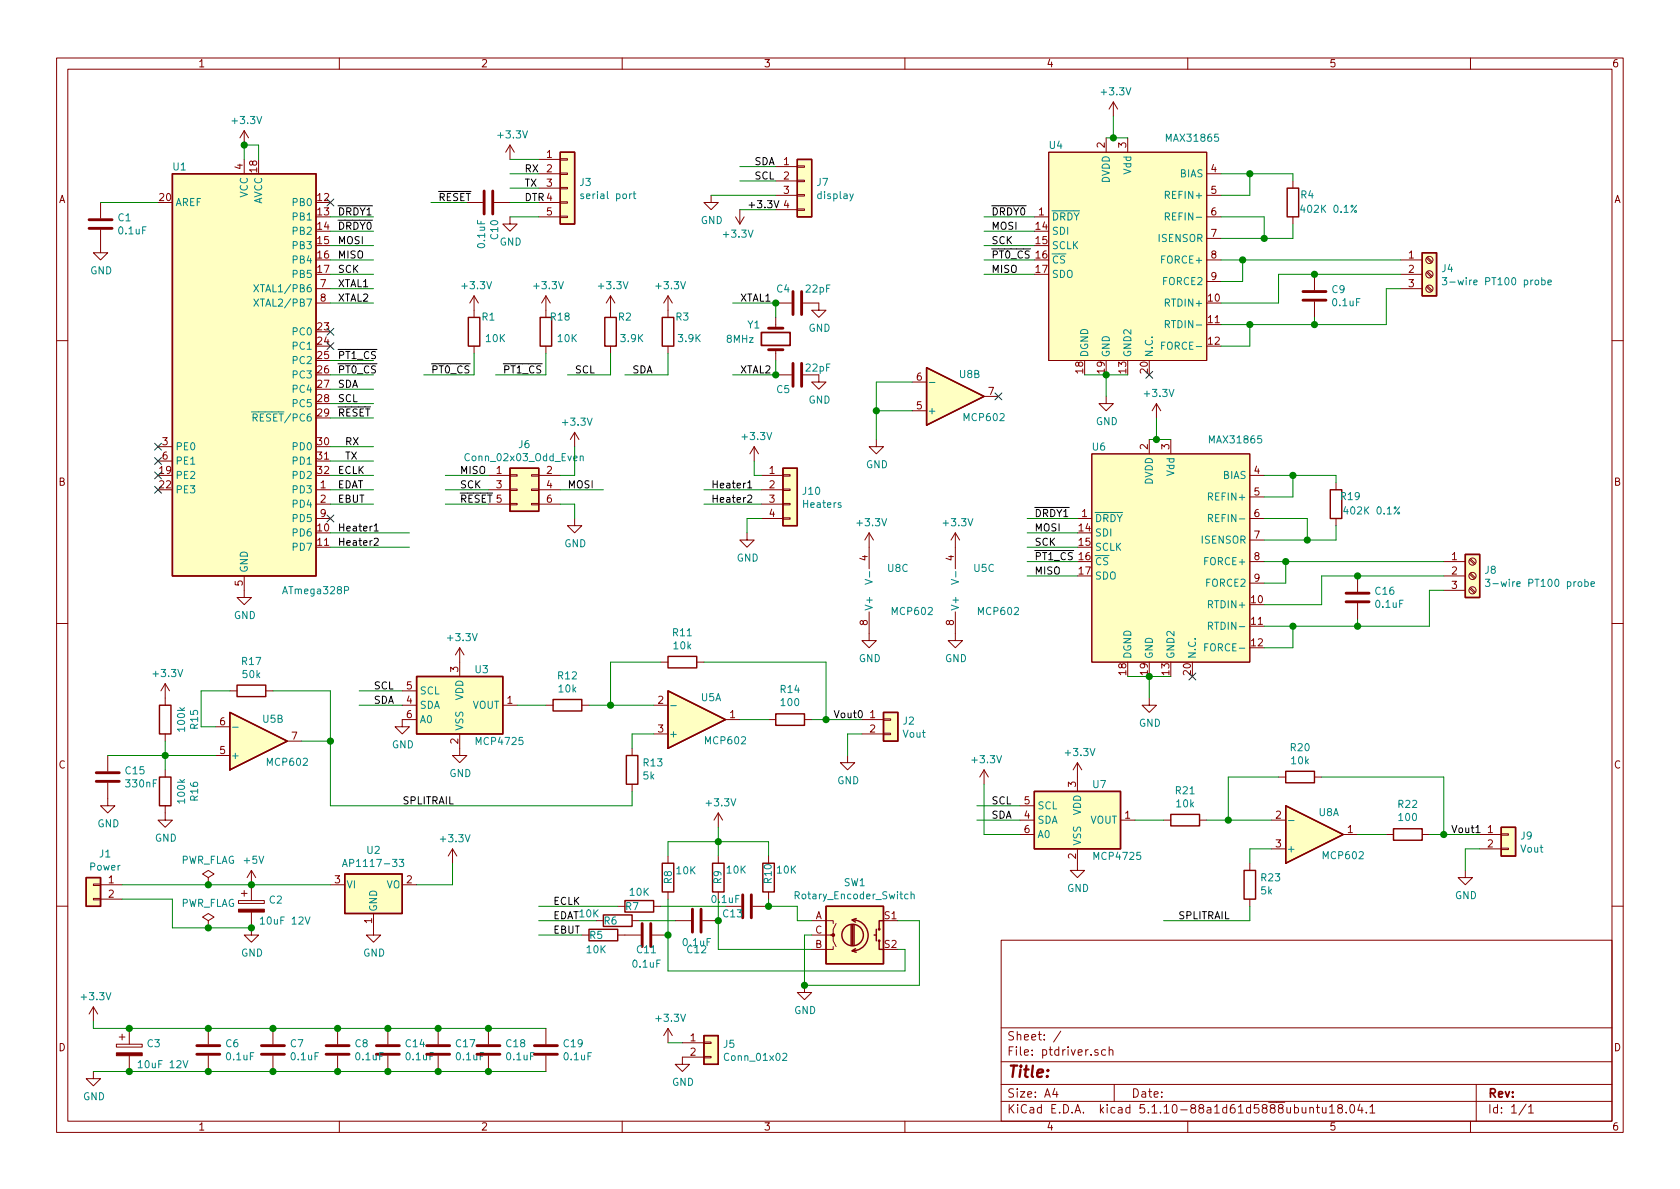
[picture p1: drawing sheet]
<svg xmlns="http://www.w3.org/2000/svg" width="297mm" height="210mm" viewBox="0 0 297 210" stroke-linecap="round" stroke-linejoin="round" font-family="sans-serif">
<g fill="none" stroke="#840000" stroke-width=".18">
<path d="M10 10.3h277v189.9h-277zM12 12.2h273v186.1h-273zM60 10.3v1.9M110 10.3v1.9M160 10.3v1.9M196.8 18l-.7 1.3M196.8 18v2.6M196.8 18l.8 1.3M210 10.3v1.9M260 10.3v1.9M17.8 35.8v2.8M43.2 23.1v2.5"/>
<path d="M43.2 28.2v2.5M43.2 23.1l-.8 1.3M43.2 23.1l.7 1.3M82.5 35.8h2.8M87.4 35.8h2.8M90.2 38.3v1.3h1.2l-1.2 1.3-1.3-1.3h1.3M90.2 25.6l-.8 1.3M90.2 25.6v2.6M90.2 25.6l.7 1.3M95.2 28.2h3.9M95.2 30.7h3.9M95.2 33.3h3.9"/>
<path d="M95.2 35.8h3.9M95.2 38.3h3.9M99.1 38.2h1.2v.3h-1.2zM99.1 35.7h1.2v.2h-1.2zM99.1 30.6h1.2v.3h-1.2zM99.1 28.1h1.2v.2h-1.2zM99.1 33.1h1.2v.3h-1.2zM125.7 34.5v1.3h1.3l-1.3 1.3-1.2-1.3h1.2M130 38.3l.8 1.3M130.8 37.1v2.5M131.6 38.3l-.8 1.3M137.2 29.5h3.8"/>
<path d="M137.2 32h3.8M137.2 34.5h3.8M137.2 37.1h3.8M141 37h1.2v.2h-1.2zM141 34.4h1.2v.3h-1.2zM141 29.3h1.2v.3h-1.2zM141 31.9h1.2v.2h-1.2zM182.9 38.3h2.5M185.4 26.9h28v36.8h-28zM195.6 24.4v2.5M199.4 24.4v2.5M213.4 30.7h2.5"/>
<path d="M213.4 38.3h2.5M213.4 34.5h2.5M228.6 32v1.3M228.6 38.3v1.3M17.8 40.6v4.1h1.2l-1.2 1.3-1.3-1.3h1.3M55.9 51h2.5M55.9 53.6h2.5M83.8 52.3l-.7 1.3M83.8 52.3v3.8M83.8 52.3l.8 1.3M96.5 52.3l-.7 1.3M96.5 52.3v3.8"/>
<path d="M96.5 52.3l.8 1.3M107.9 52.3v3.8M107.9 52.3l-.7 1.3M107.9 52.3l.8 1.3M118.1 52.3l-.8 1.3M118.1 52.3v3.8M118.1 52.3l.8 1.3M137.2 56.1v1.9M137.2 53.6h2.8M142 53.6h2.8v1.3h1.2l-1.2 1.2-1.3-1.2h1.3M213.4 46h2.5M213.4 42.2h2.5"/>
<path d="M213.4 49.8h2.5M232.4 48.5v2.8M232.4 53.3v2.8M247.6 46h3.9M247.6 48.5h3.9M247.6 51h3.9M252.2 50.7l.9 .9M252.2 48.2l.9 .8M252.2 45.6l.9 .9M252.4 50.5l.8 .9M252.4 48l.8 .8M252.4 45.5l.8 .8"/>
<path d="M10 60.2h2M27.9 79h2.6M83.8 61.2v1.3M96.5 61.2v1.3M101.6 76.4l-.8 1.3M101.6 76.4v2.6M101.6 76.4l.8 1.3M107.9 61.2v1.3M118.1 61.2v1.3M133.3 79l-.7 1.3M133.3 79v2.5M133.3 79l.8 1.3"/>
<path d="M137.2 61.8v1.9M137.2 66.3h2.8M142 66.3h2.8v1.3h1.2l-1.2 1.2-1.3-1.2h1.3M154.9 77.7v1.3h1.3l-1.3 1.3-1.2-1.3h1.2M161.3 72.6h2.5M161.3 67.6h2.5M174 70.1h2.5M195.6 70.1v1.3h1.2l-1.2 1.2-1.3-1.2h1.3M203.2 77.7v2.6M204.5 71.4l-.8 1.2M204.5 71.4v2.5M204.5 71.4l.7 1.2"/>
<path d="M207 77.7v2.6M285 60.2h2M27.9 81.5h2.6M55.9 86.6h2.5M55.9 89.1h2.5M55.9 91.7h2.5M86.4 84.1h3.8M86.4 86.6h3.8M86.4 89.1h3.8M90.2 89h1.2v.3h-1.2zM90.2 83.9h1.2v.3h-1.2zM90.2 86.5h1.2v.2h-1.2z"/>
<path d="M94 89h1.2v.3h-1.2zM94 83.9h1.2v.3h-1.2zM94 86.5h1.2v.2h-1.2zM95.2 84.1h3.9M95.2 86.6h3.9M95.2 89.1h3.9M101.6 91.7v1.3h1.3l-1.3 1.2-1.3-1.2h1.3M132.1 94.2v1.3h1.2l-1.2 1.3-1.3-1.3h1.3M134.6 84.1h3.8M134.6 86.6h3.8M134.6 89.1h3.8M134.6 91.7h3.8"/>
<path d="M138.4 91.6h1.3v.2h-1.3zM138.4 89h1.3v.3h-1.3zM138.4 83.9h1.3v.3h-1.3zM138.4 86.5h1.3v.2h-1.3zM153.7 94.2l-.8 1.3M153.7 94.2v6.4M153.7 94.2l.7 1.3M168.9 94.2l-.8 1.3M168.9 94.2v6.4M168.9 94.2l.8 1.3M190.5 91.7h2.5M193 80.3h28v36.8h-28z"/>
<path d="M221 84.1h2.5M221 99.3h2.5M221 91.7h2.5M221 87.9h2.5M221 95.5h2.5M236.2 85.3v1.3M236.2 91.7v1.3M255.3 99.3h3.8M259.8 99l.9 .8M260 98.8l.9 .8M10 110.3h2M43.2 101.8v3.9h1.2l-1.2 1.2-1.3-1.2h1.3"/>
<path d="M81.3 114.5l-.8 1.3M81.3 114.5v5.1M81.3 114.5l.7 1.3M116.8 117.1h1.3M123.2 117.1h1.3M153.7 108.2v5.1h1.2l-1.2 1.2-1.3-1.2h1.3M168.9 108.2v5.1h1.3l-1.3 1.2-1.3-1.2h1.3M221 103.1h2.5M240 101.8v2.8M240 106.7v2.8M255.3 101.8h3.8M255.3 104.4h3.8"/>
<path d="M259.8 104.1l.9 .8M259.8 101.5l.9 .9M260 103.9l.9 .8M260 101.3l.9 .9M285 110.3h2M19 138.4v4.1h1.3l-1.3 1.3-1.2-1.3h1.2M19 133.6v2.8M29.2 120.9l-.8 1.3M29.2 120.9v3.8M29.2 129.8v1.3M29.2 136.1v1.3M29.2 120.9l.8 1.3"/>
<path d="M38.1 133.6h2.5M38.1 128.5h2.5M40.6 122.2h1.3M47 122.2h1.3M50.8 131.1h2.5M71.1 122.2h2.6M71.1 124.7h2.6M73.7 127.2h-2.6v1.3h1.3l-1.3 1.3-1.3-1.3h1.3M81.3 129.8v3.8h1.2l-1.2 1.3-1.3-1.3h1.3M88.9 124.7h2.5M96.5 124.7h1.3M102.9 124.7h1.2"/>
<path d="M111.8 132.3v1.3M111.8 138.7v1.2M115.6 129.8h2.5M115.6 124.7h2.5M128.3 127.2h2.5M135.9 127.2h1.3M142.2 127.2h1.3M149.9 133.6v1.3h1.2l-1.2 1.2-1.3-1.2h1.3M152.4 127.2h3.8M152.4 129.8h3.8M156.2 129.7h1.3v.2h-1.3zM156.2 127.1h1.3v.3h-1.3z"/>
<path d="M174 136.1l-.8 1.3M174 136.1v2.6M174 136.1l.8 1.3M190.5 134.9l-.8 1.2M190.5 134.9v5M190.5 134.9l.8 1.2M203.2 123.4v1.3h1.3l-1.3 1.3-1.3-1.3h1.3M226.1 137.4h1.2M232.4 137.4h1.3M16.5 158.9h1.3v.2h-1.3zM16.5 156.3h1.3v.3h-1.3zM17.8 156.5h3.8"/>
<path d="M17.8 159h3.8M29.2 142.5v2.5h1.3l-1.3 1.3-1.3-1.3h1.3M36.8 155.2l1-.6-1-.7-1 .7 1 .6v1.3M36.8 156.5h.1M42.2 159.3h4.5v.5h-4.5zM42.7 158h1M43.2 157.5v1M44.4 153.9l-.7 1.3M44.4 153.9v5.4M44.4 153.9l.8 1.3M58.4 156.5h2.6M71.1 156.5h2.6"/>
<path d="M80 150.1l-.8 1.3M80 150.1v2.5M80 150.1l.8 1.3M118.1 151.4v1.2M118.1 157.7v1.3M127 143.8l-.8 1.2M127 143.8v2.5M127 151.4v1.2M127 157.7v1.3M127 143.8l.8 1.2M135.9 151.4v1.2M135.9 157.7v1.3"/>
<path d="M180.3 145h2.6M180.3 147.6h2.6M180.3 142.5h2.6M190.5 150.1v3.8h1.3l-1.3 1.3-1.3-1.3h1.3M198.1 145h2.6M205.7 145h1.3M212.1 145h1.3M221 152.6v1.3M221 159v1.3M224.8 145h2.5M224.8 150.1h2.5M237.5 147.6h2.5"/>
<path d="M245.1 147.6h1.3M251.5 147.6h1.2M259.1 153.9v1.3h1.2l-1.2 1.3-1.3-1.3h1.3M261.6 147.6h3.8M261.6 150.1h3.8M265.4 150h1.3v.2h-1.3zM265.4 147.4h1.3v.3h-1.3zM10 160.2h2M16.5 178l-.8 1.3M16.5 178v2.6M16.5 178l.8 1.3M36.8 162.8l1-.6-1-.7-1 .7 1 .6v1.3"/>
<path d="M36.8 164.1h.1M44.4 161.3v4h1.3l-1.3 1.3-1.2-1.3h1.2M66 161.5v3.8h1.3l-1.3 1.3-1.2-1.3h1.2M102.9 165.3h1.2M105.4 162.8h1.3M109.2 165.3h4.1M109.2 160.3h1.3M111.8 162.8h1.2M115.3 165.3h2.8M115.6 160.3h1.2M119.4 162.8h2.8M124.2 162.8h2.8"/>
<path d="M128.3 160.3h2.8M133.1 160.3h2.8M142.2 174.2v1.3h1.3l-1.3 1.3-1.2-1.3h1.2M143.5 162.8h3.8v.5M143.5 165.3h3.8v1.1l.5 1M147.3 167.4v.5h-3.8M147.8 163.3l-.5 1v1h-.5M177 166.3h108v32h-108zM285 160.2h2M16.5 189.5v1.2h1.3l-1.3 1.3-1.3-1.3h1.3M20.6 184.7h4.5v.5h-4.5zM21.1 183.4h1"/>
<path d="M21.6 182.9v1M22.9 181.9v2.8M22.9 186.7v2.8M36.8 181.9v2.8M36.8 186.7v2.8M48.3 181.9v2.8M48.3 186.7v2.8M59.7 181.9v2.8M59.7 186.7v2.8M60 198.3v1.9M68.6 181.9v2.8M68.6 186.7v2.8"/>
<path d="M77.5 181.9v2.8M77.5 186.7v2.8M86.4 181.9v2.8M86.4 186.7v2.8M96.5 181.9v2.8M96.5 186.7v2.8M110 198.3v1.9M118.1 181.9v2.5M118.1 181.9l-.8 1.2M118.1 181.9l.8 1.2M120.6 184.4h3.9M124.5 186.8h1.2v.3h-1.2z"/>
<path d="M124.5 184.3h1.2v.2h-1.2zM124.5 186.9h-3.9v1.3h1.3l-1.3 1.3-1.2-1.3h1.2M160 198.3v1.9M177 194.8h108M177 191.8h108M177 187.8h108M177 181.8h108M186.5 192.5l-.4 1h1M186.8 193v1M187.6 182.3l-1.3 2M194.1 185.7a.37 .37 0 0 0-.6 .1l.1 .2 .5 .2 .1 .1-.2 .3-.5-.1M195.5 185.7l-.5-.1-.2 .3v.6l.2 .1 .5-.1"/>
<path d="M196.1 185.7h.1a.37 .37 0 0 1 .6 .1v.8M196.1 185.1v1.5M197 191.8v3M210 198.3v1.9M231.6 196l.2-.2 .4 .1v.9M231.6 195.8v1M232.7 195.8h.6M232.9 195.3v1.3l.4 .2M233.8 195.8l.1 .9 .3 .1 .2-.1M234.4 195.8v1M235.1 195.8l.4-.5v1.5M235.1 196.8h.8"/>
<path d="M236.8 196l-.2-.2v-.3a.48 .48 0 0 1 .6-.1l.2 .2-.2 .3-.5 .1-.2 .3 .1 .4 .2 .1h.3l.3-.3v-.2l-.3-.3M238 196.7v.1M238.8 195.5l.3-.2a.94 .94 0 0 1 0 1.5 .82 .82 0 0 1-.3-1.3zM240.4 195.2l-.3 1.1h.9M240.8 195.8v1M241.6 196.7v.1M242.2 195.8l.4-.5v1.5M242.2 196.8h.9M260 198.3v1.9M261 191.8v6.5M269.8 195.2l-1.2 2M270.3 195.8l.4-.5v1.5"/>
<path d="M270.3 196.8h.8"/>
<circle cx="252.7" cy="46" r=".63"/>
<circle cx="252.7" cy="51" r=".63"/>
<circle cx="252.7" cy="48.5" r=".63"/>
<circle cx="260.3" cy="99.3" r=".63"/>
<circle cx="260.3" cy="101.8" r=".63"/>
<circle cx="260.3" cy="104.4" r=".63"/>
</g>
<g fill="#ffffc2" stroke="#ffffc2" stroke-width=".18">
<path d="M251.5 44.7h2.5v7.6h-2.5z"/>
<path d="M40.6 126l10.2 5.1-10.2 5z"/>
<path d="M124.5 183.1h2.5v5.1h-2.5z"/>
<path d="M90.2 82.8h5v7.6h-5z"/>
<path d="M156.2 126h2.5v5.1h-2.5z"/>
<path d="M99.1 26.9h2.5v12.7h-2.5z"/>
<path d="M259.1 98h2.5v7.7h-2.5z"/>
<path d="M193 80.3h28v36.8h-28z"/>
<path d="M118.1 122.2l10.2 5-10.2 5.1z"/>
<path d="M15.2 155.2h2.6v5.1h-2.6z"/>
<path d="M146 160.3h10.2v10.1h-10.2z"/>
<path d="M141 28.2h2.5v10.1h-2.5z"/>
<path d="M61 154.6h10.1v6.9h-10.1z"/>
<path d="M138.4 82.8h2.6v10.2h-2.6z"/>
<path d="M185.4 26.9h28v36.8h-28z"/>
<path d="M73.7 119.6h15.2v10.2h-15.2z"/>
<path d="M30.5 30.7h25.4v71.1h-25.4z"/>
<path d="M265.4 146.3h2.6v5.1h-2.6z"/>
<path d="M163.8 65l10.2 5.1-10.2 5.1z"/>
<path d="M227.3 142.5l10.2 5.1-10.2 5z"/>
<path d="M182.9 139.9h15.2v10.2h-15.2z"/>
</g>
<g fill="none" stroke="#840000" stroke-width=".25">
<path d="M30.5 30.7h25.4v71.1h-25.4zM99.1 26.9h2.5v12.7h-2.5zM141 28.2h2.5v10.1h-2.5zM227.6 33.3h2v5h-2zM82.8 56.1h2v5.1h-2zM95.5 56.1h2v5.1h-2zM106.9 56.1h2.1v5.1h-2.1zM117.1 56.1h2v5.1h-2zM251.5 44.7h2.5v7.6h-2.5zM163.8 65l10.2 5.1-10.2 5.1zM90.2 82.8h5v7.6h-5zM138.4 82.8h2.6v10.2h-2.6z"/>
<path d="M235.2 86.6h2v5.1h-2zM259.1 98h2.5v7.7h-2.5zM73.7 119.6h15.2v10.2h-15.2zM118.1 116.1h5.1v2h-5.1zM28.2 137.4h2v5.1h-2zM28.2 124.7h2v5.1h-2zM40.6 126l10.2 5.1-10.2 5zM41.9 121.2h5.1v2h-5.1zM97.8 123.7h5.1v2h-5.1zM110.7 133.6h2.1v5.1h-2.1zM118.1 122.2l10.2 5-10.2 5.1zM137.2 126.2h5v2.1h-5z"/>
<path d="M156.2 126h2.5v5.1h-2.5zM182.9 139.9h15.2v10.2h-15.2zM227.3 136.4h5.1v2h-5.1zM15.2 155.2h2.6v5.1h-2.6zM61 154.6h10.1v6.9h-10.1zM110.5 159.3h5.1v2h-5.1zM117.1 152.6h2v5.1h-2zM126 152.6h2v5.1h-2zM134.9 152.6h2v5.1h-2zM207 144h5.1v2h-5.1zM220 153.9h2v5.1h-2zM227.3 142.5l10.2 5.1-10.2 5z"/>
<path d="M246.4 146.6h5.1v2h-5.1zM265.4 146.3h2.6v5.1h-2.6zM104.1 164.3h5.1v2.1h-5.1zM106.7 161.8h5.1v2h-5.1zM146 160.3h10.2v10.1h-10.2zM150.5 163.6v3.5M150.7 162.7a2.74 2.74 0 0 1 2.8 2.7 2.74 2.74 0 0 1-2.8 2.7M150.7 163.6v3.5M151 163.6v3.5M151.3 167.8l-.7 .3 .8 .3M151.4 162.4l-.8 .3 .7 .4M154.6 165.3h.3"/>
<path d="M154.9 164.3v2.1M155.4 166.4v1.5h.8M156.2 162.8h-.8v1.5M124.5 183.1h2.5v5.1h-2.5z"/>
<circle cx="150.7" cy="165.3" r="1.9"/>
<circle cx="155.4" cy="164.3" r=".13"/>
<circle cx="155.4" cy="166.4" r=".13"/>
</g>
<g fill="none" stroke="#008484" stroke-width=".18">
<path d="M111.7 34.3h-.3l-.1 .2M111.9 34.3h.5M112.1 33.9v1l.3 .2M150.9 34.3l-.5 1.1-.1 .2M206 38.3l.7-.1 .1-.1-.1-.3-.2-.2h-.5v1.3M206.3 38.3l.5 .6M230.3 36.2l-.3 .9h.8M239.5 37.3h.3v.2h-.3zM239.9 36.3l-1 1.3M44.9 50.3l.8 1.3M44.9 52.9l.8 1.2M45.7 50.3l-.8 1.3"/>
<path d="M45.7 52.9l-.8 1.2M206 57.3h.7l.1-.2-.1-.3-.2-.1h-.5v1.3M206.3 57.3l.5 .7M255 49.1h.8l-.4 .5 .3 .1 .1 .4-.3 .3-.5-.2M272.6 49.6l.4-.1 .2 .3-.1 .5h-.5M273.7 49.9l.6-.1-.1-.2-.3-.1-.2 .2 .1 .6h.4M44.4 72.8h1.3M44.8 73.9l.6-.1 .1-.2-.1-.3-.2-.1h-.4v1.3M45.1 73.9l.4 .6M164.3 67.6h1M205.4 61.1h.4M206 60.5h-.6v1.3"/>
<path d="M102.6 80.8l.2-.2 .3 .1v.8M102.6 80.6v.9M213.7 91.6h.6l.1-.2-.1-.3-.2-.1h-.4v1.2M214 91.6l.4 .6M237.9 89.6l-.3 .9h.8M247.2 90.6h.2v.3h-.2zM247.5 89.6l-1 1.3M153 102.5l1.2 .4-1.2 .4M153.7 101.1v1M168.2 102.5l1.3 .4-1.3 .4M169 101.1v1M213 114.4h.4"/>
<path d="M213.6 113.8h-.6v1.3M213.7 110.7l.6-.1 .1-.1-.1-.3-.2-.2h-.4v1.3M214 110.7l.4 .6M262.6 102.4h.8l-.4 .5 .3 .1 .1 .5-.2 .2-.6-.1M280.2 102.9h.4l.2 .2-.1 .6h-.5M281.3 103.3l.6-.1v-.3h-.4l-.2 .1 .1 .7h.5M41.1 128.6h1M118.6 124.8h1M60.6 153.2l.4-1.2 .4 1.2M60.7 152.9h.6M70.6 152h.8l-.4 .4 .3 .2v.5l-.2 .1-.5-.1M160.6 158.2l-.4-.1-.3 .2 .2 .6h.5"/>
<path d="M161.1 158.2l.2-.1 .3 .1v.7M161.1 157.7v1.2M227.8 145.1h1M46 162.5l.4-.4v1.3M46 163.4h.8M53.9 162.1l.5 1.3 .4-1.3M24.4 187.9l.4-.4v1.3M24.4 188.8h.8M32.4 187.5l.4 1.3 .4-1.3M138.4 186.4l.5-.1 .2 .3v.2l-.8 .7h.8"/>
</g>
<g fill="none" stroke="#840000" stroke-width=".51">
<path d="M15.7 38.9h4.1M85.6 33.8v4M87.1 33.8v4M15.7 40.4h4.1M135.9 58h2.5M140.2 51.6v4M141.7 51.6v4M230.4 53.1h4M230.4 51.6h4M135.9 61.8h2.5M140.2 64.3v4M141.7 64.3v4"/>
<path d="M238 106.4h4.1M238 104.9h4.1M17 138.2h4.1M17 136.6h4.1M131.3 158.2v4.1M132.8 158.2v4.1M113.5 163.3v4.1M115.1 163.3v4.1M122.4 160.8v4M124 160.8v4M34.8 186.4h4.1M34.8 184.9h4.1"/>
<path d="M46.2 186.4h4.1M46.2 184.9h4.1M57.7 186.4h4M57.7 184.9h4M66.5 186.4h4.1M66.5 184.9h4.1M75.4 186.4h4.1M75.4 184.9h4.1M84.3 186.4h4.1M84.3 184.9h4.1M94.5 186.4h4.1M94.5 184.9h4.1"/>
</g>
<path d="M134.6 58.8h5.1v2.3h-5.1z" fill="none" stroke="#840000" stroke-width=".3"/>
<g fill="#840000" stroke="#840000" stroke-width=".18">
<path d="M42.2 160.8h4.5v.5h-4.5z"/>
<path d="M20.6 186.2h4.5v.5h-4.5z"/>
<circle cx="147.3" cy="165.3" r=".25"/>
</g>
<g fill="none" stroke="#008400" stroke-width=".18">
<path d="M17.8 35.8h10.1M43.2 28.2v-2.6h2.5v2.6M58.4 38.3h7.6M76.2 35.8h6.3M90.2 38.3h5M90.2 30.7h5M90.2 28.2h5M90.2 33.3h5M90.2 35.8h5M125.7 34.5h11.5M130.8 37.1h6.4M130.8 32h6.4"/>
<path d="M130.8 29.5h6.4M174 38.3h8.9M195.6 24.4h3.8M196.8 20.6v3.8M215.9 30.7h12.7v1.3M215.9 38.3h7.6v3.9M221 30.7v3.8h-5.1M228.6 39.6v2.6h-12.7M58.4 40.9h7.6M58.4 48.5h7.6M58.4 53.6h7.6M58.4 46h7.6"/>
<path d="M58.4 51h7.6M58.4 43.4h7.6M129.5 53.6h7.7v2.5M174 40.9h8.9M174 48.5h8.9M174 46h8.9M174 43.4h8.9M215.9 46h31.7M219.7 46v3.8h-3.8M221 57.4v3.8h-5.1M232.4 56.1v1.3M247.6 48.5h-21.5v5.1h-10.2"/>
<path d="M247.6 51h-2.5v6.4h-29.2M58.4 63.7h7.6M58.4 66.3h7.6M58.4 71.4h7.6M58.4 68.8h7.6M58.4 73.9h7.6M58.4 79h7.6M83.8 62.5v3.8h-8.9M96.5 62.5v3.8h-8.9M101.6 79v5.1h-2.5M107.9 62.5v3.8h-7.6M118.1 62.5v3.8h-7.6"/>
<path d="M137.2 63.7v2.6h-7.7M154.9 72.6h6.4M161.3 67.6h-6.4v10.1M191.8 66.3h7.6M195.6 66.3v3.8M203.2 77.7h3.8M204.5 73.9v3.8M58.4 96.8h14M58.4 89.1h7.6M58.4 86.6h7.6M58.4 94.2h14M58.4 84.1h7.6"/>
<path d="M58.4 81.5h7.6M78.7 89.1h7.7M78.7 86.6h7.7M78.7 84.1h7.7M99.1 89.1h2.5v2.6M99.1 86.6h7.6M124.5 89.1h10.1M124.5 86.6h10.1M133.3 81.5v2.6h1.3M134.6 91.7h-2.5v2.5M181.6 96.8h8.9M181.6 91.7h8.9"/>
<path d="M181.6 94.2h8.9M181.6 99.3h8.9M223.5 91.7h7.6v3.8M223.5 99.3h31.8M223.5 84.1h12.7v1.2M227.3 99.3v3.8h-3.8M228.6 84.1v3.8h-5.1M236.2 93v2.5h-12.7M116.8 117.1h-8.9v7.6M124.5 117.1h21.5v10.1M181.6 101.8h8.9M199.4 119.6h7.6"/>
<path d="M203.2 119.6v3.8M228.6 110.7v3.8h-5.1M240 109.5v1.2M255.3 104.4h-2.6v6.3h-29.2M255.3 101.8h-21.6v5.1h-10.2M19 133.6h19.1M29.2 131.1v5M40.6 122.2h-5v6.3h2.5M48.3 122.2h10.1v20.3h53.4v-2.6M53.3 131.1h5.1M63.5 124.7h7.6M63.5 122.2h7.6"/>
<path d="M91.4 124.7h5.1M104.1 124.7h11.5M115.6 129.8h-3.8v2.5M130.8 127.2h5.1M143.5 127.2h8.9M152.4 129.8h-2.5v3.8M174 138.7v8.9h6.3M226.1 137.4h-8.9v7.6M233.7 137.4h21.6v10.2M21.6 156.5h36.8M21.6 159h8.9v5.1h13.9M80 152.6v3.9h-6.3"/>
<path d="M118.1 159v12.7h41.9v-3.8h-1.3M118.1 151.4v-2.6h17.8v2.6M127 146.3v5.1M127 159v8.9h16.5M135.9 159v1.3h5.1v2.5h2.5M172.7 145h7.6M172.7 142.5h7.6M200.7 145h5M213.4 145h11.4M224.8 150.1h-3.8v2.5M240 147.6h5.1M252.7 147.6h8.9"/>
<path d="M261.6 150.1h-2.5v3.8M95.2 162.8h10.2M95.2 160.3h14M95.2 165.3h7.7M113 162.8h6.4M116.8 160.3h11.5M158.7 162.8h3.9v11.4h-20.4v-8.9h1.3M221 160.3v2.5h-15.3M16.5 180.6v1.3h80M16.5 189.5h80M118.1 184.4h2.5"/>
</g>
<path d="M136.9 35.5l.4 1.2 .4-1.2M66.2 95.3l.4-.1 .3 .3-.1 .2-.7 .7h.8M66.2 93l.3-.4v1.3M66.2 93.9h.7M132.2 85.4l.4-.4v1.3M132.2 87.7l.5-.2 .2 .4v.2l-.7 .7h.7M132.2 86.3h.7M261 147.2h.7" fill="none" stroke="#000" stroke-width=".18"/>
<g fill="#008400" stroke="#008400" stroke-width=".25">
<circle cx="43.2" cy="25.6" r=".51"/>
<circle cx="68.6" cy="181.9" r=".51"/>
<circle cx="77.5" cy="181.9" r=".51"/>
<circle cx="219.7" cy="46" r=".51"/>
<circle cx="48.3" cy="189.5" r=".51"/>
<circle cx="58.4" cy="131.1" r=".51"/>
<circle cx="86.4" cy="181.9" r=".51"/>
<circle cx="36.8" cy="189.5" r=".51"/>
<circle cx="68.6" cy="189.5" r=".51"/>
<circle cx="77.5" cy="189.5" r=".51"/>
<circle cx="86.4" cy="189.5" r=".51"/>
<circle cx="22.9" cy="189.5" r=".51"/>
<circle cx="48.3" cy="181.9" r=".51"/>
<circle cx="118.1" cy="165.3" r=".51"/>
<circle cx="196.9" cy="24.4" r=".51"/>
<circle cx="127" cy="148.8" r=".51"/>
<circle cx="195.6" cy="66.3" r=".51"/>
<circle cx="204.5" cy="77.7" r=".51"/>
<circle cx="36.8" cy="181.9" r=".51"/>
<circle cx="232.4" cy="48.5" r=".51"/>
<circle cx="203.2" cy="119.6" r=".51"/>
<circle cx="22.9" cy="181.9" r=".51"/>
<circle cx="137.2" cy="66.3" r=".51"/>
<circle cx="108" cy="124.7" r=".51"/>
<circle cx="221" cy="57.4" r=".51"/>
<circle cx="127" cy="162.8" r=".51"/>
<circle cx="228.6" cy="84.1" r=".51"/>
<circle cx="59.7" cy="181.9" r=".51"/>
<circle cx="240" cy="110.7" r=".51"/>
<circle cx="228.6" cy="110.7" r=".51"/>
<circle cx="59.7" cy="189.5" r=".51"/>
<circle cx="142.2" cy="174.2" r=".51"/>
<circle cx="137.2" cy="53.6" r=".51"/>
<circle cx="240" cy="101.8" r=".51"/>
<circle cx="231.1" cy="95.5" r=".51"/>
<circle cx="232.4" cy="57.4" r=".51"/>
<circle cx="29.2" cy="133.6" r=".51"/>
<circle cx="227.3" cy="99.3" r=".51"/>
<circle cx="36.8" cy="156.5" r=".51"/>
<circle cx="36.8" cy="164.1" r=".51"/>
<circle cx="154.9" cy="72.6" r=".51"/>
<circle cx="221" cy="30.7" r=".51"/>
<circle cx="135.9" cy="160.3" r=".51"/>
<circle cx="44.5" cy="164.1" r=".51"/>
<circle cx="44.5" cy="156.5" r=".51"/>
<circle cx="255.3" cy="147.6" r=".51"/>
<circle cx="223.5" cy="42.2" r=".51"/>
<circle cx="217.2" cy="145" r=".51"/>
<circle cx="146.1" cy="127.2" r=".51"/>
</g>
<g fill="none" stroke="#000084" stroke-width=".18">
<path d="M57.8 35.2l1.2 1.2M59 35.2l-1.2 1.2M57.8 58.1l1.2 1.2M59 58.1l-1.2 1.2M27.3 78.4l1.2 1.2M28.5 78.4l-1.2 1.2M57.8 60.6l1.2 1.2M59 60.6l-1.2 1.2M175.9 69.5l1.2 1.2M177.1 69.5l-1.2 1.2M202.6 65.7l1.2 1.2M203.8 65.7l-1.2 1.2"/>
<path d="M27.3 80.9l1.2 1.2M27.3 83.5l1.2 1.2M27.3 86l1.2 1.2M28.5 80.9l-1.2 1.2M28.5 83.5l-1.2 1.2M28.5 86l-1.2 1.2M57.8 91.1l1.2 1.2M59 91.1l-1.2 1.2M210.2 119l1.2 1.2M211.4 119l-1.2 1.2"/>
</g>
<text font-size="2.8" fill="#840000" x="178" y="190.5">Title:</text>
<g font-size="2.1" fill="#840000">
<text x="178" y="184">Sheet: /</text>
<text x="178" y="186.7">File: ptdriver.sch</text>
<text x="178" y="196.9">KiCad E.D.A. kicad 5.1.10-88a1d61d5888ubuntu18.04.1</text>
<text x="178" y="194.1">Size: A4</text>
<text x="200" y="194.1">Date:</text>
<text x="263" y="194.1">Rev:</text>
<text x="263" y="196.9">Id: 1/1</text>
</g>
<g font-size="1.8" fill="#840000">
<text x="35" y="11.9">1</text>
<text x="85" y="11.9">2</text>
<text x="135" y="11.9">3</text>
<text x="185" y="11.9">4</text>
<text x="235" y="11.9">5</text>
<text x="285" y="11.9">6</text>
<text x="42.9" y="29.9" transform="rotate(-90 42.9 29.9)">4</text>
<text x="96.7" y="27.9">1</text>
<text x="138.6" y="29.2">1</text>
<text x="195.3" y="26.1" transform="rotate(-90 195.3 26.1)">2</text>
<text x="199.1" y="26.1" transform="rotate(-90 199.1 26.1)">3</text>
<text x="10.4" y="35.9">A</text>
<text x="28.2" y="35.6">20</text>
<text x="45.5" y="30.4" transform="rotate(-90 45.5 30.4)">18</text>
<text x="56.2" y="35.6">12</text>
<text x="96.7" y="30.5">2</text>
<text x="96.7" y="33">3</text>
<text x="138.6" y="31.7">2</text>
<text x="138.6" y="34.3">3</text>
<text x="214.1" y="30.5">4</text>
<text x="214.1" y="34.3">5</text>
<text x="285.4" y="35.9">A</text>
<text x="56.2" y="38.1">13</text>
<text x="56.2" y="40.6">14</text>
<text x="96.7" y="38.1">5</text>
<text x="138.6" y="36.8">4</text>
<text x="183.2" y="40.6">14</text>
<text x="183.7" y="38.1">1</text>
<text x="214.1" y="38.1">6</text>
<text x="214.1" y="41.9">7</text>
<text x="56.2" y="43.2">15</text>
<text x="56.2" y="45.7">16</text>
<text x="183.2" y="43.2">15</text>
<text x="183.2" y="45.7">16</text>
<text x="214.1" y="45.7">8</text>
<text x="249.1" y="45.7">1</text>
<text x="56.2" y="48.3">17</text>
<text x="56.7" y="50.8">7</text>
<text x="56.7" y="53.3">8</text>
<text x="183.2" y="48.3">17</text>
<text x="213.7" y="53.3">10</text>
<text x="214.1" y="49.5">9</text>
<text x="249.1" y="48.3">2</text>
<text x="249.1" y="50.8">3</text>
<text x="56.2" y="58.4">23</text>
<text x="213.7" y="57.1">11</text>
<text x="56.2" y="61">24</text>
<text x="56.2" y="63.5">25</text>
<text x="191.5" y="66" transform="rotate(-90 191.5 66)">18</text>
<text x="195.3" y="66" transform="rotate(-90 195.3 66)">19</text>
<text x="199.1" y="66" transform="rotate(-90 199.1 66)">13</text>
<text x="202.9" y="66" transform="rotate(-90 202.9 66)">20</text>
<text x="213.7" y="61">12</text>
<text x="56.2" y="66">26</text>
<text x="56.2" y="68.6">27</text>
<text x="56.2" y="71.1">28</text>
<text x="162.1" y="67.3">6</text>
<text x="174.8" y="69.8">7</text>
<text x="56.2" y="73.7">29</text>
<text x="162.1" y="72.4">5</text>
<text x="28.2" y="83.8">19</text>
<text x="28.7" y="78.7">3</text>
<text x="28.7" y="81.3">6</text>
<text x="56.2" y="78.7">30</text>
<text x="56.2" y="81.3">31</text>
<text x="56.2" y="83.8">32</text>
<text x="87.8" y="83.8">1</text>
<text x="96.7" y="83.8">2</text>
<text x="136" y="83.8">1</text>
<text x="202.9" y="79.5" transform="rotate(-90 202.9 79.5)">2</text>
<text x="206.8" y="79.5" transform="rotate(-90 206.8 79.5)">3</text>
<text x="221.8" y="83.8">4</text>
<text x="10.4" y="85.9">B</text>
<text x="28.2" y="86.4">22</text>
<text x="56.7" y="86.4">1</text>
<text x="56.7" y="88.9">2</text>
<text x="87.8" y="86.4">3</text>
<text x="96.7" y="86.4">4</text>
<text x="96.7" y="88.9">6</text>
<text x="136" y="86.4">2</text>
<text x="136" y="88.9">3</text>
<text x="221.8" y="87.6">5</text>
<text x="285.4" y="85.9">B</text>
<text x="56.2" y="94">10</text>
<text x="56.7" y="91.4">9</text>
<text x="136" y="91.4">4</text>
<text x="190.8" y="94">14</text>
<text x="191.3" y="91.4">1</text>
<text x="221.8" y="91.4">6</text>
<text x="221.8" y="95.2">7</text>
<text x="56.2" y="96.5">11</text>
<text x="153.4" y="99.2" transform="rotate(-90 153.4 99.2)">4</text>
<text x="168.7" y="99.2" transform="rotate(-90 168.7 99.2)">4</text>
<text x="190.8" y="96.5">15</text>
<text x="190.8" y="99.1">16</text>
<text x="190.8" y="101.6">17</text>
<text x="221.8" y="99.1">8</text>
<text x="256.7" y="99.1">1</text>
<text x="256.7" y="101.6">2</text>
<text x="42.9" y="103.6" transform="rotate(-90 42.9 103.6)">5</text>
<text x="221.3" y="106.7">10</text>
<text x="221.8" y="102.9">9</text>
<text x="256.7" y="104.1">3</text>
<text x="153.4" y="110.6" transform="rotate(-90 153.4 110.6)">8</text>
<text x="168.7" y="110.6" transform="rotate(-90 168.7 110.6)">8</text>
<text x="221.3" y="110.5">11</text>
<text x="81" y="118.8" transform="rotate(-90 81 118.8)">3</text>
<text x="199.1" y="119.3" transform="rotate(-90 199.1 119.3)">18</text>
<text x="202.9" y="119.3" transform="rotate(-90 202.9 119.3)">19</text>
<text x="206.8" y="119.3" transform="rotate(-90 206.8 119.3)">13</text>
<text x="210.6" y="119.3" transform="rotate(-90 210.6 119.3)">20</text>
<text x="221.3" y="114.3">12</text>
<text x="71.9" y="124.5">4</text>
<text x="71.9" y="121.9">5</text>
<text x="89.7" y="124.5">1</text>
<text x="116.4" y="124.5">2</text>
<text x="38.9" y="128.3">6</text>
<text x="51.6" y="130.8">7</text>
<text x="71.9" y="127">6</text>
<text x="81" y="131.5" transform="rotate(-90 81 131.5)">2</text>
<text x="116.4" y="129.5">3</text>
<text x="129.1" y="127">1</text>
<text x="153.8" y="127">1</text>
<text x="153.8" y="129.5">2</text>
<text x="10.4" y="135.9">C</text>
<text x="38.9" y="133.3">5</text>
<text x="285.4" y="135.9">C</text>
<text x="181.1" y="142.2">5</text>
<text x="190.2" y="139.2" transform="rotate(-90 190.2 139.2)">3</text>
<text x="181.1" y="144.8">4</text>
<text x="181.1" y="147.3">6</text>
<text x="198.9" y="144.8">1</text>
<text x="225.6" y="144.8">2</text>
<text x="225.6" y="149.9">3</text>
<text x="238.3" y="147.3">1</text>
<text x="263" y="147.3">1</text>
<text x="263" y="149.9">2</text>
<text x="190.2" y="151.9" transform="rotate(-90 190.2 151.9)">2</text>
<text x="19.2" y="156.2">1</text>
<text x="19.2" y="158.7">2</text>
<text x="59.2" y="156.2">3</text>
<text x="71.9" y="156.2">2</text>
<text x="65.8" y="163.3" transform="rotate(-90 65.8 163.3)">1</text>
<text x="144.1" y="162.6">A</text>
<text x="144.1" y="167.6">B</text>
<text x="144.1" y="165.1">C</text>
<text x="156.4" y="162.6">S1</text>
<text x="156.4" y="167.6">S2</text>
<text x="10.4" y="185.9">D</text>
<text x="122.1" y="184.1">1</text>
<text x="285.4" y="185.9">D</text>
<text x="122.1" y="186.7">2</text>
<text x="35" y="199.9">1</text>
<text x="85" y="199.9">2</text>
<text x="135" y="199.9">3</text>
<text x="185" y="199.9">4</text>
<text x="235" y="199.9">5</text>
<text x="285" y="199.9">6</text>
</g>
<g font-size="1.8" fill="#008484">
<text x="194.9" y="16.9">+3.3V</text>
<text x="41.2" y="21.9">+3.3V</text>
<text x="88.2" y="24.5">+3.3V</text>
<text x="185.6" y="26.3">U4</text>
<text x="206.4" y="25.1">MAX31865</text>
<text x="30.6" y="30.1">U1</text>
<text x="43.8" y="35" transform="rotate(-90 43.8 35)">VCC</text>
<text x="102.6" y="32.9">J3</text>
<text x="103.2" y="35.2">serial port</text>
<text x="144.5" y="32.9">J7</text>
<text x="144.7" y="35.2">display</text>
<text x="196.2" y="32.4" transform="rotate(-90 196.2 32.4)">DVDD</text>
<text x="200" y="30.8" transform="rotate(-90 200 30.8)">Vdd</text>
<text x="206.5" y="35.2">REFIN+</text>
<text x="208.6" y="31.4">BIAS</text>
<text x="230" y="35.1">R4</text>
<text x="20.9" y="39.1">C1</text>
<text x="21.1" y="41.4">0.1uF</text>
<text x="31" y="36.4">AREF</text>
<text x="46.4" y="36.2" transform="rotate(-90 46.4 36.2)">AVCC</text>
<text x="51.9" y="36.4">PB0</text>
<text x="51.9" y="39">PB1</text>
<text x="51.9" y="41.5">PB2</text>
<text x="123.9" y="39.6">GND</text>
<text x="185.9" y="39">DRDY</text>
<text x="185.9" y="41.5">SDI</text>
<text x="207" y="39">REFIN-</text>
<text x="230.6" y="37.6">402K 0.1%</text>
<text x="51.9" y="44.1">PB3</text>
<text x="51.9" y="46.6">PB4</text>
<text x="85.8" y="43.7" transform="rotate(-90 85.8 43.7)">0.1uF</text>
<text x="88.1" y="42.3" transform="rotate(-90 88.1 42.3)">C10</text>
<text x="88.3" y="43.4">GND</text>
<text x="128.1" y="42">+3.3V</text>
<text x="185.9" y="44.1">SCLK</text>
<text x="185.9" y="46.6">CS</text>
<text x="204.9" y="42.8">ISENSOR</text>
<text x="205.6" y="46.6">FORCE+</text>
<text x="16" y="48.5">GND</text>
<text x="45.8" y="51.7">XTAL1/PB6</text>
<text x="51.9" y="49.1">PB5</text>
<text x="81.9" y="51.1">+3.3V</text>
<text x="94.6" y="51.1">+3.3V</text>
<text x="106" y="51.1">+3.3V</text>
<text x="116.2" y="51.1">+3.3V</text>
<text x="137.4" y="51.7">C4</text>
<text x="142.6" y="51.7">22pF</text>
<text x="185.9" y="49.1">SDO</text>
<text x="205.7" y="50.4">FORCE2</text>
<text x="235.5" y="51.8">C9</text>
<text x="255" y="48.1">J4</text>
<text x="256.6" y="50.4">3-wire PT100 probe</text>
<text x="45.8" y="54.2">XTAL2/PB7</text>
<text x="51.9" y="59.3">PC0</text>
<text x="85.2" y="56.7">R1</text>
<text x="97.4" y="56.7">R18</text>
<text x="109.4" y="56.7">R2</text>
<text x="119.5" y="56.7">R3</text>
<text x="132.2" y="58.1">Y1</text>
<text x="143" y="58.7">GND</text>
<text x="206.4" y="54.2">RTDIN+</text>
<text x="206.9" y="58">RTDIN-</text>
<text x="235.7" y="54.1">0.1uF</text>
<text x="51.9" y="61.8">PC1</text>
<text x="51.9" y="64.4">PC2</text>
<text x="86" y="60.5">10K</text>
<text x="98.7" y="60.5">10K</text>
<text x="109.9" y="60.5">3.9K</text>
<text x="120" y="60.5">3.9K</text>
<text x="128.5" y="60.6">8MHz</text>
<text x="142.6" y="65.7">22pF</text>
<text x="192.4" y="63.2" transform="rotate(-90 192.4 63.2)">DGND</text>
<text x="196.2" y="63.2" transform="rotate(-90 196.2 63.2)">GND</text>
<text x="200" y="63.2" transform="rotate(-90 200 63.2)">GND2</text>
<text x="203.8" y="63.2" transform="rotate(-90 203.8 63.2)">N.C.</text>
<text x="206.1" y="61.8">FORCE-</text>
<text x="51.9" y="66.9">PC3</text>
<text x="51.9" y="69.5">PC4</text>
<text x="137.4" y="69.5">C5</text>
<text x="143" y="71.4">GND</text>
<text x="169.7" y="66.8">U8B</text>
<text x="202.5" y="70.2">+3.3V</text>
<text x="45.5" y="74.5">RESET/PC6</text>
<text x="51.9" y="72">PC5</text>
<text x="99.6" y="75.3">+3.3V</text>
<text x="131.4" y="77.8">+3.3V</text>
<text x="164" y="73.3">+</text>
<text x="170.6" y="74.5">MCP602</text>
<text x="193.8" y="75.2">GND</text>
<text x="31" y="79.6">PE0</text>
<text x="31" y="82.2">PE1</text>
<text x="51.9" y="79.6">PD0</text>
<text x="51.9" y="82.2">PD1</text>
<text x="82.7" y="81.6">Conn_02x03_Odd_Even</text>
<text x="91.7" y="79.2">J6</text>
<text x="153.1" y="82.8">GND</text>
<text x="193.2" y="79.7">U6</text>
<text x="214" y="78.4">MAX31865</text>
<text x="31" y="84.7">PE2</text>
<text x="31" y="87.2">PE3</text>
<text x="51.9" y="87.2">PD3</text>
<text x="51.9" y="89.8">PD4</text>
<text x="51.9" y="84.7">PD2</text>
<text x="142" y="87.5">J10</text>
<text x="142.2" y="89.8">Heaters</text>
<text x="203.8" y="85.8" transform="rotate(-90 203.8 85.8)">DVDD</text>
<text x="207.6" y="84.1" transform="rotate(-90 207.6 84.1)">Vdd</text>
<text x="214.1" y="88.5">REFIN+</text>
<text x="216.3" y="84.7">BIAS</text>
<text x="237.1" y="88.4">R19</text>
<text x="51.9" y="94.9">PD6</text>
<text x="51.9" y="92.3">PD5</text>
<text x="151.7" y="93.1">+3.3V</text>
<text x="167" y="93.1">+3.3V</text>
<text x="193.5" y="92.3">DRDY</text>
<text x="193.5" y="94.9">SDI</text>
<text x="214.6" y="92.3">REFIN-</text>
<text x="238.2" y="91">402K 0.1%</text>
<text x="43.8" y="101.3" transform="rotate(-90 43.8 101.3)">GND</text>
<text x="51.9" y="97.4">PD7</text>
<text x="99.8" y="96.8">GND</text>
<text x="130.3" y="99.3">GND</text>
<text x="157" y="101.1">U8C</text>
<text x="172.2" y="101.1">U5C</text>
<text x="193.5" y="97.4">SCLK</text>
<text x="193.5" y="99.9">CS</text>
<text x="212.5" y="96.1">ISENSOR</text>
<text x="213.3" y="99.9">FORCE+</text>
<text x="262.6" y="101.5">J8</text>
<text x="50.3" y="105.1">ATmega328P</text>
<text x="193.5" y="102.5">SDO</text>
<text x="213.3" y="103.8">FORCE2</text>
<text x="214" y="107.6">RTDIN+</text>
<text x="243.2" y="105.2">C16</text>
<text x="243.3" y="107.5">0.1uF</text>
<text x="264.2" y="103.8">3-wire PT100 probe</text>
<text x="41.4" y="109.5">GND</text>
<text x="79.3" y="113.4">+3.3V</text>
<text x="119" y="112.5">R11</text>
<text x="154.3" y="108.1" transform="rotate(-90 154.3 108.1)">V+</text>
<text x="157.9" y="108.8">MCP602</text>
<text x="169.5" y="108.1" transform="rotate(-90 169.5 108.1)">V+</text>
<text x="173.1" y="108.8">MCP602</text>
<text x="214.5" y="111.4">RTDIN-</text>
<text x="27.3" y="119.7">+3.3V</text>
<text x="42.8" y="117.6">R17</text>
<text x="43" y="119.9">50k</text>
<text x="84" y="119">U3</text>
<text x="119.2" y="114.8">10k</text>
<text x="151.8" y="117.1">GND</text>
<text x="167.1" y="117.1">GND</text>
<text x="200" y="116.6" transform="rotate(-90 200 116.6)">DGND</text>
<text x="203.8" y="116.6" transform="rotate(-90 203.8 116.6)">GND</text>
<text x="207.6" y="116.6" transform="rotate(-90 207.6 116.6)">GND2</text>
<text x="211.5" y="116.6" transform="rotate(-90 211.5 116.6)">N.C.</text>
<text x="213.7" y="115.2">FORCE-</text>
<text x="74.2" y="125.3">SDA</text>
<text x="74.2" y="122.8">SCL</text>
<text x="81.9" y="123.9" transform="rotate(-90 81.9 123.9)">VDD</text>
<text x="83.5" y="125.3">VOUT</text>
<text x="98.7" y="120.1">R12</text>
<text x="98.9" y="122.4">10k</text>
<text x="124" y="124">U5A</text>
<text x="138" y="122.5">R14</text>
<text x="138.2" y="124.9">100</text>
<text x="32.7" y="129.2" transform="rotate(-90 32.7 129.2)">100k</text>
<text x="35" y="128.9" transform="rotate(-90 35 128.9)">R15</text>
<text x="46.5" y="127.8">U5B</text>
<text x="74.2" y="127.9">A0</text>
<text x="81.9" y="129.3" transform="rotate(-90 81.9 129.3)">VSS</text>
<text x="84.4" y="131.7">MCP4725</text>
<text x="118.2" y="130.4">+</text>
<text x="124.8" y="131.6">MCP602</text>
<text x="159.7" y="130.4">Vout</text>
<text x="159.7" y="128.1">J2</text>
<text x="201.4" y="128.5">GND</text>
<text x="22.3" y="136.9">C15</text>
<text x="40.8" y="134.2">+</text>
<text x="47.4" y="135.4">MCP602</text>
<text x="69.3" y="132.3">GND</text>
<text x="79.5" y="137.4">GND</text>
<text x="113.8" y="137.8">5k</text>
<text x="113.8" y="135.5">R13</text>
<text x="172" y="135">+3.3V</text>
<text x="188.5" y="133.7">+3.3V</text>
<text x="228.2" y="132.8">R20</text>
<text x="228.4" y="135.1">10k</text>
<text x="22.4" y="139.2">330nF</text>
<text x="32.7" y="141.9" transform="rotate(-90 32.7 141.9)">100k</text>
<text x="35" y="141.6" transform="rotate(-90 35 141.6)">R16</text>
<text x="125" y="142.6">+3.3V</text>
<text x="148" y="138.7">GND</text>
<text x="183.4" y="143.1">SCL</text>
<text x="193.3" y="139.4">U7</text>
<text x="207.9" y="140.5">R21</text>
<text x="208.1" y="142.8">10k</text>
<text x="247.3" y="142.9">R22</text>
<text x="17.2" y="146.3">GND</text>
<text x="27.4" y="148.8">GND</text>
<text x="78.1" y="148.9">+3.3V</text>
<text x="183.4" y="145.7">SDA</text>
<text x="183.4" y="148.2">A0</text>
<text x="191.1" y="149.6" transform="rotate(-90 191.1 149.6)">VSS</text>
<text x="191.1" y="144.2" transform="rotate(-90 191.1 144.2)">VDD</text>
<text x="192.7" y="145.7">VOUT</text>
<text x="233.2" y="144.3">U8A</text>
<text x="247.4" y="145.2">100</text>
<text x="268.9" y="148.5">J9</text>
<text x="15.9" y="153.9">Power</text>
<text x="17.6" y="151.6">J1</text>
<text x="31.9" y="152.7">PWR_FLAG</text>
<text x="43.2" y="152.7">+5V</text>
<text x="61.6" y="153.3">AP1117-33</text>
<text x="64.9" y="151">U2</text>
<text x="119.7" y="154.6">10K</text>
<text x="128.5" y="154.5">10K</text>
<text x="137.4" y="154.5">10K</text>
<text x="193.6" y="152.1">MCP4725</text>
<text x="223" y="155.8">R23</text>
<text x="227.5" y="150.7">+</text>
<text x="234.1" y="151.9">MCP602</text>
<text x="268.9" y="150.8">Vout</text>
<text x="31.9" y="160.4">PWR_FLAG</text>
<text x="47.7" y="159.8">C2</text>
<text x="61.2" y="157.1">VI</text>
<text x="66.7" y="161.3" transform="rotate(-90 66.7 161.3)">GND</text>
<text x="68.3" y="157.1">VO</text>
<text x="110.6" y="161">R7</text>
<text x="111.4" y="158.4">10K</text>
<text x="118.8" y="156.3" transform="rotate(-90 118.8 156.3)">R8</text>
<text x="126" y="159.7">0.1uF</text>
<text x="127.6" y="156.3" transform="rotate(-90 127.6 156.3)">R9</text>
<text x="136.4" y="156.2" transform="rotate(-90 136.4 156.2)">R10</text>
<text x="141" y="159">Rotary_Encoder_Switch</text>
<text x="149.2" y="156.7">SW1</text>
<text x="188.7" y="157.7">GND</text>
<text x="223" y="158.2">5k</text>
<text x="257.3" y="159">GND</text>
<text x="46.5" y="163.5">10uF 12V</text>
<text x="104.3" y="166">R5</text>
<text x="106.8" y="163.5">R6</text>
<text x="120.9" y="167.3">0.1uF</text>
<text x="127.9" y="162.2">C13</text>
<text x="42.6" y="169.2">GND</text>
<text x="64.2" y="169.2">GND</text>
<text x="103.8" y="168.6">10K</text>
<text x="112" y="171.1">0.1uF</text>
<text x="112.7" y="168.6">C11</text>
<text x="121.6" y="168.6">C12</text>
<text x="14.6" y="176.9">+3.3V</text>
<text x="140.4" y="179.3">GND</text>
<text x="26.1" y="185.2">C3</text>
<text x="40" y="185.2">C6</text>
<text x="51.4" y="185.2">C7</text>
<text x="62.8" y="185.2">C8</text>
<text x="71.8" y="185.2">C14</text>
<text x="80.7" y="185.2">C17</text>
<text x="89.6" y="185.2">C18</text>
<text x="99.7" y="185.2">C19</text>
<text x="116.2" y="180.7">+3.3V</text>
<text x="128" y="185.3">J5</text>
<text x="24.9" y="188.9">10uF 12V</text>
<text x="40.1" y="187.5">0.1uF</text>
<text x="51.6" y="187.5">0.1uF</text>
<text x="63" y="187.5">0.1uF</text>
<text x="71.9" y="187.5">0.1uF</text>
<text x="80.8" y="187.5">0.1uF</text>
<text x="89.7" y="187.5">0.1uF</text>
<text x="99.8" y="187.5">0.1uF</text>
<text x="128.4" y="187.6">Conn_01x02</text>
<text x="14.7" y="194.6">GND</text>
<text x="118.8" y="192">GND</text>
</g>
<g font-size="1.8">
<text x="133.3" y="29.2">SDA</text>
<text x="77.5" y="35.6">RESET</text>
<text x="92.7" y="35.6">DTR 4</text>
<text x="92.7" y="30.5">RX</text>
<text x="92.7" y="33">TX</text>
<text x="133.3" y="31.7">SCL</text>
<text x="59.7" y="38.1">DRDY1</text>
<text x="59.7" y="40.6">DRDY0</text>
<text x="132.1" y="36.8">+3.3V</text>
<text x="175.3" y="40.6">MOSI</text>
<text x="175.3" y="38.1">DRDY0</text>
<text x="59.7" y="43.2">MOSI</text>
<text x="59.7" y="45.7">MISO</text>
<text x="175.3" y="45.7">PT0_CS</text>
<text x="175.3" y="43.2">SCK</text>
<text x="59.7" y="48.3">SCK</text>
<text x="59.7" y="50.8">XTAL1</text>
<text x="59.7" y="53.3">XTAL2</text>
<text x="130.8" y="53.3">XTAL1</text>
<text x="175.3" y="48.3">MISO</text>
<text x="59.7" y="63.5">PT1_CS</text>
<text x="59.7" y="66">PT0_CS</text>
<text x="59.7" y="68.6">SDA</text>
<text x="59.7" y="71.1">SCL</text>
<text x="76.2" y="66">PT0_CS</text>
<text x="88.9" y="66">PT1_CS</text>
<text x="101.6" y="66">SCL</text>
<text x="111.8" y="66">SDA</text>
<text x="130.8" y="66">XTAL2</text>
<text x="59.7" y="73.7">RESET</text>
<text x="59.7" y="83.8">ECLK</text>
<text x="61" y="78.7">RX</text>
<text x="61" y="81.3">TX</text>
<text x="81.3" y="83.8">MISO</text>
<text x="59.7" y="86.4">EDAT</text>
<text x="59.7" y="88.9">EBUT</text>
<text x="81.3" y="86.4">SCK</text>
<text x="81.3" y="88.9">RESET 5</text>
<text x="100.3" y="86.4">MOSI</text>
<text x="125.7" y="86.4">Heater1</text>
<text x="125.7" y="88.9">Heater2</text>
<text x="59.7" y="94">Heater1</text>
<text x="182.9" y="94">MOSI</text>
<text x="182.9" y="91.4">DRDY1</text>
<text x="59.7" y="96.5">Heater2</text>
<text x="182.9" y="96.5">SCK</text>
<text x="182.9" y="99.1">PT1_CS</text>
<text x="182.9" y="101.6">MISO</text>
<text x="66" y="124.5">SDA</text>
<text x="66" y="121.9">SCL</text>
<text x="147.3" y="127">Vout0</text>
<text x="71.1" y="142.2">SPLITRAIL</text>
<text x="175.3" y="142.2">SCL</text>
<text x="175.3" y="144.8">SDA</text>
<text x="256.5" y="147.3">Vout1</text>
<text x="97.8" y="160">ECLK</text>
<text x="97.8" y="165.1">EBUT</text>
<text x="97.8" y="162.6">EDAT10K</text>
<text x="208.3" y="162.6">SPLITRAIL</text>
</g>
</svg>
